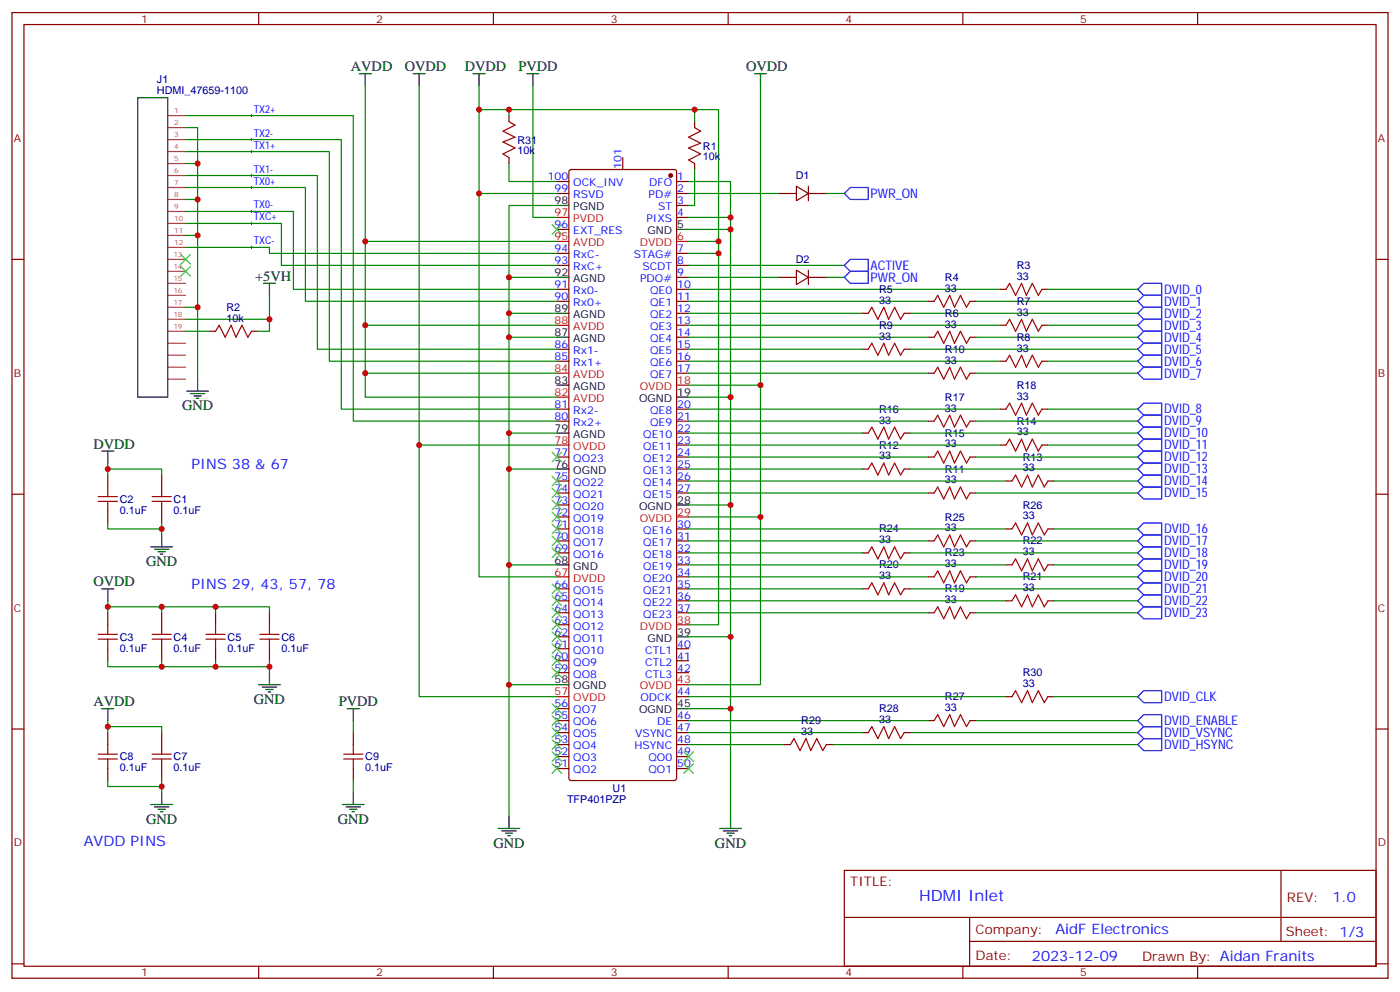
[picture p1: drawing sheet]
<svg xmlns="http://www.w3.org/2000/svg" width="412mm" height="292mm" viewBox="0 0 412 292" stroke-linecap="round" stroke-linejoin="round" font-family="sans-serif">
<g fill="none" stroke="#870000" stroke-width=".35">
<path d="M3.5 3.7h405.4v284.3h-405.4zM7.1 7.2h398.2v277.3h-398.2zM76.2 3.7v3.5M145.3 3.7v3.5M214.5 3.7v3.5M283.6 3.7v3.5M352.8 3.7v3.5M149.9 34v1.8M204.6 35.8v1.8M149.9 46.4v1.8M164 53.4h3.6M164 57h3.6"/>
<path d="M167.8 50.1l.5-.2h30.3l.5 .2 .2 .5v178.5l-.2 .5-.5 .2h-30.3l-.5-.2-.2-.5v-178.5zM183.4 46.4v3.5M199.3 53.4h3.5M199.3 57h3.5M204.6 48.2v1.7M229.3 57h5.3M234.6 54.9l3.5 2.1-3.5 2.1zM238.1 57h5.3M238.1 54.9v4.2M3.5 76.4h3.6M164 74.6h3.6M164 78.1h3.6"/>
<path d="M164 67.6h3.6M199.3 60.5h3.5M199.3 64h3.5M199.3 74.6h3.5M199.3 78.1h3.5M234.6 79.6l3.5 2.1-3.5 2.1zM238.1 79.6v4.2M405.3 76.4h3.6M61.7 97.5h1.8M74.1 97.5h1.7M164 85.2h3.6M164 88.7h3.6"/>
<path d="M199.3 81.7h3.5M199.3 85.2h3.5M199.3 88.7h3.5M199.3 92.3h3.5M199.3 95.8h3.5M199.3 99.3h3.5M229.3 81.7h5.3M238.1 81.7h5.3M254 92.3h1.8M266.3 92.3h1.8M273.4 88.7h1.8M273.4 99.3h1.8"/>
<path d="M285.8 88.7h1.7M285.8 99.3h1.7M294.6 85.2h1.7M294.6 95.8h1.7M306.9 85.2h1.8M306.9 95.8h1.8M164 102.8h3.6M164 106.4h3.6M199.3 102.8h3.5M199.3 106.4h3.5M199.3 109.9h3.5M254 102.8h1.8"/>
<path d="M266.3 102.8h1.8M273.4 109.9h1.8M285.8 109.9h1.7M294.6 106.4h1.7M306.9 106.4h1.8M31.7 139.9v3.5M47.6 139.9v3.5M164 120.5h3.6M164 124h3.6M164 134.6h3.6M199.3 120.5h3.5M199.3 124h3.5"/>
<path d="M199.3 127.5h3.5M199.3 131.1h3.5M199.3 134.6h3.5M199.3 138.1h3.5M254 127.5h1.8M254 138.1h1.8M266.3 127.5h1.8M266.3 138.1h1.8M273.4 124h1.8M273.4 134.6h1.8M285.8 124h1.7M285.8 134.6h1.7"/>
<path d="M294.6 120.5h1.7M294.6 131.1h1.7M306.9 120.5h1.8M306.9 131.1h1.8M3.5 145.5h3.6M31.7 150.5v3.5M47.6 150.5v3.5M164 141.6h3.6M164 145.2h3.6M164 155.8h3.6M164 159.3h3.6M164 152.2h3.6"/>
<path d="M164 148.7h3.6M199.3 141.6h3.5M199.3 145.2h3.5M199.3 155.8h3.5M199.3 159.3h3.5M273.4 145.2h1.8M273.4 159.3h1.8M285.8 145.2h1.7M285.8 159.3h1.7M296.3 141.6h1.8M296.3 155.8h1.8M308.7 141.6h1.7"/>
<path d="M308.7 155.8h1.7M405.3 145.5h3.6M164 162.8h3.6M164 173.4h3.6M164 176.9h3.6M199.3 162.8h3.5M199.3 166.3h3.5M199.3 169.9h3.5M199.3 173.4h3.5M199.3 176.9h3.5M254 162.8h1.8M254 173.4h1.8"/>
<path d="M266.3 162.8h1.8M266.3 173.4h1.8M273.4 169.9h1.8M285.8 169.9h1.7M296.3 166.3h1.8M296.3 176.9h1.8M308.7 166.3h1.7M308.7 176.9h1.7M31.7 180.4v3.6M31.7 191v3.6M47.6 180.4v3.6M47.6 191v3.6"/>
<path d="M63.5 180.4v3.6M63.5 191v3.6M79.4 180.4v3.6M79.4 191v3.6M164 180.4h3.6M164 191h3.6M164 194.6h3.6M164 198.1h3.6M164 187.5h3.6M164 184h3.6M199.3 180.4h3.5M199.3 191h3.5"/>
<path d="M199.3 194.6h3.5M199.3 198.1h3.5M273.4 180.4h1.8M285.8 180.4h1.7M3.5 214.7h3.6M31.7 215.7v3.6M47.6 215.7v3.6M104.1 215.7v3.6M164 212.2h3.6M164 215.7h3.6M164 219.3h3.6M164 208.7h3.6"/>
<path d="M199.3 205.1h3.5M199.3 212.2h3.5M199.3 215.7h3.5M199.3 219.3h3.5M231.1 219.3h1.7M243.4 219.3h1.8M254 215.7h1.8M266.3 215.7h1.8M273.4 212.2h1.8M285.8 212.2h1.7M296.3 205.1h1.8M308.7 205.1h1.7"/>
<path d="M405.3 214.7h3.6M31.7 226.3v3.5M47.6 226.3v3.5M104.1 226.3v3.5M164 222.8h3.6M164 226.3h3.6M199.3 222.8h3.5M199.3 226.3h3.5M248.7 256.3h156.6v28.2h-156.6zM377.3 256.3v20.9M248.7 270.1h156.5M285.6 277.2h119.6"/>
<path d="M285.6 270.1v14.2M3.5 283.8h3.6M76.2 284.5v3.5M145.3 284.5v3.5M214.5 284.5v3.5M283.6 284.5v3.5M352.8 284.5v3.5M405.3 283.8h3.6"/>
</g>
<circle cx="197.6" cy="51.7" r=".53" fill="#870000" stroke="#870000" stroke-width=".35"/>
<g fill="none" stroke="#000" stroke-width=".35">
<path d="M40.6 28.8h8.8v88.1h-8.8zM105.8 21.7h3.6M107.6 21.7v3.5M121.7 21.7h3.5M123.5 21.7v3.5M139.3 21.7h3.6M141.1 21.7v3.5M155.2 21.7h3.5M157 21.7v3.5M222.2 21.7h3.6M224 21.7v3.5M164 60.5h3.6"/>
<path d="M199.3 67.6h3.5M77.6 83.4h3.5M79.4 83.4v3.6M164 99.3h3.6M164 92.3h3.6M164 81.7h3.6M55 115.2h6.4M56.1 115.9h4.2M57.1 116.6h2.2M57.9 117.3h.7M58.2 111.7v3.5M164 113.4h3.6"/>
<path d="M199.3 116.9h3.5M30 132.8h3.5M31.7 132.8v3.5M164 138.1h3.6M164 127.5h3.6M47.6 157.5v3.5M199.3 148.7h3.5M30 173.4h3.5M31.7 173.4v3.5M44.4 161h6.4M45.5 161.7h4.2M46.6 162.5h2.1"/>
<path d="M47.3 163.2h.7M164 166.3h3.6M79.4 198.1v3.5M199.3 187.5h3.5M30 208.7h3.5M31.7 208.7v3.5M76.2 201.6h6.3M77.3 202.3h4.2M78.3 203h2.1M79 203.7h.7M102.3 208.7h3.5M104.1 208.7v3.5"/>
<path d="M164 201.6h3.6M199.3 208.7h3.5M44.4 236.9h6.4M45.5 237.6h4.2M46.6 238.3h2.1M47.3 239h.7M47.6 233.4v3.5M100.9 236.9h6.3M102 237.6h4.2M103 238.3h2.1M103.7 239h.7M104.1 233.4v3.5"/>
<path d="M146.8 243.9h6.3M147.8 244.7h4.2M148.9 245.4h2.1M149.6 246.1h.7M149.9 240.4v3.5M212 243.9h6.4M213.1 244.7h4.2M214.1 245.4h2.2M214.8 246.1h.7M215.2 240.4v3.5"/>
</g>
<g fill="none" stroke="#f00" stroke-width=".35">
<path d="M164 71.1h3.6M164 64h3.6M199.3 71.1h3.5M164 95.8h3.6M164 116.9h3.6M164 109.9h3.6M199.3 113.4h3.5M164 131.1h3.6M199.3 152.2h3.5M164 169.9h3.6M199.3 184h3.5M164 205.1h3.6"/>
<path d="M199.3 201.6h3.5"/>
</g>
<g fill="none" stroke="#008700" stroke-width=".35">
<path d="M54.7 34h49.4v90h59.9M54.7 37.6h3.5v74.1M107.6 25.2v45.9h56.4M123.5 25.2v179.9h40.5M141.1 25.2v144.7h22.9M141.1 32.3h70.6v38.8h-8.9M149.9 32.3v1.7M157 25.2v38.8h7M204.6 32.3v3.5M224 25.2v88.2h-21.2M54.7 41.1h45.8v79.4h63.5M54.7 44.6h42.3v61.8h67"/>
<path d="M54.7 51.7h38.8v51.1h70.5M54.7 55.2h35.3v33.5h74M54.7 58.7h3.5M54.7 48.2h3.5M141.1 57h22.9M149.9 48.2v5.2h14.1M202.8 53.4h12.4v10.6M202.8 57h26.5M204.6 49.9v10.6h-1.8M243.4 57h5.3M54.7 62.3h31.7v22.9h77.6M54.7 65.8h28.2v12.3h81.1"/>
<path d="M54.7 72.8h24.7v1.8h84.6M54.7 69.3h3.5M107.6 71.1v24.7h56.4M164 60.5h-14.1v21.2M202.8 67.6h12.4v49.3M202.8 64h12.4v3.6M202.8 74.6h8.9M202.8 78.1h45.9M211.7 71.1v112.9h-8.9M54.7 90.5h3.5M54.7 97.5h7M79.4 87v7h-24.7"/>
<path d="M79.4 94v3.5h-3.6M107.6 95.8v14.1h56.4M164 99.3h-14.1v28.2M164 92.3h-14.1v7M164 81.7h-14.1v10.6M202.8 81.7h26.5M202.8 85.2h91.8M202.8 88.7h70.6M202.8 92.3h51.2M202.8 99.3h70.6M202.8 95.8h91.8M243.4 81.7h5.3"/>
<path d="M268.1 92.3h67M287.5 88.7h47.6M287.5 99.3h47.6M308.7 85.2h26.4M308.7 95.8h26.4M107.6 109.9v7h56.4M202.8 116.9h12.4v31.8M202.8 106.4h91.8M202.8 102.8h51.2M202.8 109.9h70.6M224 113.4v38.8h-21.2M268.1 102.8h67"/>
<path d="M287.5 109.9h47.6M308.7 106.4h26.4M31.7 138.1h15.9v1.8M31.7 136.3v3.6M123.5 131.1h40.5M149.9 138.1h14.1M164 127.5h-14.1v38.8M202.8 131.1h91.8M202.8 138.1h51.2M202.8 134.6h70.6M202.8 127.5h51.2M202.8 124h70.6"/>
<path d="M202.8 120.5h91.8M268.1 138.1h67M268.1 127.5h67M287.5 134.6h47.6M287.5 124h47.6M308.7 131.1h26.4M308.7 120.5h26.4M31.7 154v1.8h15.9M47.6 154v3.5M202.8 148.7h12.4v38.8M202.8 145.2h70.6M202.8 141.6h93.5"/>
<path d="M202.8 159.3h70.6M202.8 155.8h93.5M224 152.2v49.4h-21.2M287.5 145.2h47.6M287.5 159.3h47.6M310.4 141.6h24.7M310.4 155.8h24.7M31.7 178.7h47.7v1.7M31.7 176.9v3.5M47.6 178.7v1.7M63.5 178.7v1.7M164 166.3h-14.1v35.3"/>
<path d="M202.8 173.4h51.2M202.8 176.9h93.5M202.8 166.3h93.5M202.8 169.9h70.6M202.8 162.8h51.2M268.1 173.4h67M268.1 162.8h67M287.5 169.9h47.6M310.4 176.9h24.7M310.4 166.3h24.7M31.7 194.6v1.7h47.7M47.6 194.6v1.7"/>
<path d="M63.5 194.6v1.7M79.4 194.6v3.5M202.8 187.5h12.4v21.2M202.8 180.4h70.6M287.5 180.4h47.6M31.7 214h15.9v1.7M31.7 212.2v3.5M104.1 212.2v3.5M164 201.6h-14.1v38.8M202.8 208.7h12.4v31.7M202.8 212.2h70.6M202.8 215.7h51.2"/>
<path d="M202.8 219.3h28.3M202.8 205.1h93.5M245.2 219.3h89.9M268.1 215.7h67M287.5 212.2h47.6M310.4 205.1h24.7M31.7 229.8v1.8h15.9M47.6 229.8v3.6M104.1 229.8v3.6"/>
</g>
<g fill="none" stroke="#00f" stroke-width=".35">
<path d="M248.7 57l1.8-1.8h5.3v3.5h-5.3zM248.7 78.1l1.8-1.7h5.3v3.5h-5.3zM248.7 81.7l1.8-1.8h5.3v3.5h-5.3zM335.1 85.2l1.8-1.8h5.3v3.6h-5.3zM335.1 88.7l1.8-1.7h5.3v3.5h-5.3zM335.1 92.3l1.8-1.8h5.3v3.5h-5.3zM335.1 95.8l1.8-1.8h5.3v3.5h-5.3zM335.1 99.3l1.8-1.8h5.3v3.6h-5.3zM335.1 102.8l1.8-1.7h5.3v3.5h-5.3zM335.1 106.4l1.8-1.8h5.3v3.5h-5.3zM335.1 109.9l1.8-1.8h5.3v3.6h-5.3zM335.1 138.1l1.8-1.8h5.3v3.6h-5.3z"/>
<path d="M335.1 134.6l1.8-1.8h5.3v3.5h-5.3zM335.1 131.1l1.8-1.8h5.3v3.5h-5.3zM335.1 127.5l1.8-1.7h5.3v3.5h-5.3zM335.1 124l1.8-1.8h5.3v3.6h-5.3zM335.1 120.5l1.8-1.8h5.3v3.5h-5.3zM335.1 145.2l1.8-1.8h5.3v3.5h-5.3zM335.1 141.6l1.8-1.7h5.3v3.5h-5.3zM335.1 155.8l1.8-1.8h5.3v3.5h-5.3zM335.1 159.3l1.8-1.8h5.3v3.5h-5.3zM335.1 162.8l1.8-1.8h5.3v3.6h-5.3zM335.1 166.3l1.8-1.7h5.3v3.5h-5.3zM335.1 169.9l1.8-1.8h5.3v3.5h-5.3z"/>
<path d="M335.1 173.4l1.8-1.8h5.3v3.6h-5.3zM335.1 176.9l1.8-1.7h5.3v3.5h-5.3zM335.1 180.4l1.8-1.7h5.3v3.5h-5.3zM335.1 205.1l1.8-1.7h5.3v3.5h-5.3zM335.1 212.2l1.8-1.8h5.3v3.6h-5.3zM335.1 215.7l1.8-1.7h5.3v3.5h-5.3zM335.1 219.3l1.8-1.8h5.3v3.5h-5.3z"/>
</g>
<g fill="none" stroke="#a10000" stroke-width=".35">
<path d="M149.9 35.8l1.8 1.1-3.5 1.7 3.5 1.8-3.5 1.4 3.5 1.8-3.5 1.7 1.7 1.1M204.6 37.6l1.8 1-3.6 1.8 3.6 1.8-3.6 1.4 3.6 1.7-3.6 1.8 1.8 1.1M63.5 97.5l1.1-1.7 1.7 3.5 1.8-3.5 1.4 3.5 1.8-3.5 1.7 3.5 1.1-1.8M255.8 92.3l1-1.8 1.8 3.5 1.7-3.5 1.5 3.5 1.7-3.5 1.8 3.5 1-1.7M275.2 88.7l1-1.7 1.8 3.5 1.8-3.5 1.4 3.5 1.7-3.5 1.8 3.5 1.1-1.8M275.2 99.3l1-1.8 1.8 3.6 1.8-3.6 1.4 3.6 1.7-3.6 1.8 3.6 1.1-1.8M296.3 85.2l1.1-1.8 1.8 3.6 1.7-3.6 1.4 3.6 1.8-3.6 1.8 3.6 1-1.8M296.3 95.8l1.1-1.8 1.8 3.5 1.7-3.5 1.4 3.5 1.8-3.5 1.8 3.5 1-1.7M255.8 102.8l1-1.7 1.8 3.5 1.7-3.5 1.5 3.5 1.7-3.5 1.8 3.5 1-1.8M275.2 109.9l1-1.8 1.8 3.6 1.8-3.6 1.4 3.6 1.7-3.6 1.8 3.6 1.1-1.8M296.3 106.4l1.1-1.8 1.8 3.5 1.7-3.5 1.4 3.5 1.8-3.5 1.8 3.5 1-1.7M255.8 138.1l1-1.8 1.8 3.6 1.7-3.6 1.5 3.6 1.7-3.6 1.8 3.6 1-1.8"/>
<path d="M255.8 127.5l1-1.7 1.8 3.5 1.7-3.5 1.5 3.5 1.7-3.5 1.8 3.5 1-1.8M275.2 124l1-1.8 1.8 3.6 1.8-3.6 1.4 3.6 1.7-3.6 1.8 3.6 1.1-1.8M275.2 134.6l1-1.8 1.8 3.5 1.8-3.5 1.4 3.5 1.7-3.5 1.8 3.5 1.1-1.7M296.3 131.1l1.1-1.8 1.8 3.5 1.7-3.5 1.4 3.5 1.8-3.5 1.8 3.5 1-1.7M296.3 120.5l1.1-1.8 1.8 3.5 1.7-3.5 1.4 3.5 1.8-3.5 1.8 3.5 1-1.7M28.9 147.6h5.7M28.9 146.2h5.7M31.7 143.4v2.8M31.7 147.6v2.9M44.8 147.6h5.6M44.8 146.2h5.6M47.6 143.4v2.8"/>
<path d="M47.6 147.6v2.9M275.2 145.2l1-1.8 1.8 3.5 1.8-3.5 1.4 3.5 1.7-3.5 1.8 3.5 1.1-1.7M275.2 159.3l1-1.8 1.8 3.5 1.8-3.5 1.4 3.5 1.7-3.5 1.8 3.5 1.1-1.7M298.1 155.8l1.1-1.8 1.7 3.5 1.8-3.5 1.4 3.5 1.8-3.5 1.7 3.5 1.1-1.7M298.1 141.6l1.1-1.7 1.7 3.5 1.8-3.5 1.4 3.5 1.8-3.5 1.7 3.5 1.1-1.8M255.8 173.4l1-1.8 1.8 3.6 1.7-3.6 1.5 3.6 1.7-3.6 1.8 3.6 1-1.8M255.8 162.8l1-1.8 1.8 3.6 1.7-3.6 1.5 3.6 1.7-3.6 1.8 3.6 1-1.8M275.2 169.9l1-1.8 1.8 3.5 1.8-3.5 1.4 3.5 1.7-3.5 1.8 3.5 1.1-1.7M298.1 176.9l1.1-1.7 1.7 3.5 1.8-3.5 1.4 3.5 1.8-3.5 1.7 3.5 1.1-1.8M298.1 166.3l1.1-1.7 1.7 3.5 1.8-3.5 1.4 3.5 1.8-3.5 1.7 3.5 1.1-1.8M28.9 188.2h5.7M28.9 186.8h5.7"/>
<path d="M31.7 184v2.8M31.7 188.2v2.8M44.8 188.2h5.6M44.8 186.8h5.6M47.6 184v2.8M47.6 188.2v2.8M60.7 188.2h5.6M60.7 186.8h5.6M63.5 184v2.8M63.5 188.2v2.8M76.6 188.2h5.6M76.6 186.8h5.6"/>
<path d="M79.4 184v2.8M79.4 188.2v2.8M275.2 180.4l1-1.7 1.8 3.5 1.8-3.5 1.4 3.5 1.7-3.5 1.8 3.5 1.1-1.8M31.7 219.3v2.8M47.6 219.3v2.8M104.1 219.3v2.8M232.8 219.3l1.1-1.8 1.8 3.5 1.7-3.5 1.4 3.5 1.8-3.5 1.8 3.5 1-1.7M255.8 215.7l1-1.7 1.8 3.5 1.7-3.5 1.5 3.5 1.7-3.5 1.8 3.5 1-1.8M275.2 212.2l1-1.8 1.8 3.6 1.8-3.6 1.4 3.6 1.7-3.6 1.8 3.6 1.1-1.8M298.1 205.1l1.1-1.7 1.7 3.5 1.8-3.5 1.4 3.5 1.8-3.5 1.7 3.5 1.1-1.8M28.9 223.5h5.7M28.9 222.1h5.7"/>
<path d="M31.7 223.5v2.8M44.8 223.5h5.6M44.8 222.1h5.6M47.6 223.5v2.8M101.2 223.5h5.7M101.2 222.1h5.7M104.1 223.5v2.8"/>
</g>
<g fill="none" stroke="#3c3" stroke-width=".35">
<path d="M53.3 75l2.8 2.8M53.3 78.5l2.8 2.8M56.1 75l-2.8 2.8M56.1 78.5l-2.8 2.8M162.6 66.1l2.9 2.9M165.5 66.1l-2.9 2.9M162.6 133.2l2.9 2.8M165.5 133.2l-2.9 2.8M162.6 140.2l2.9 2.9M162.6 143.8l2.9 2.8M162.6 147.3l2.9 2.8M162.6 150.8l2.9 2.8"/>
<path d="M162.6 154.3l2.9 2.9M162.6 157.9l2.9 2.8M165.5 140.2l-2.9 2.9M165.5 143.8l-2.9 2.8M165.5 147.3l-2.9 2.8M165.5 150.8l-2.9 2.8M165.5 154.3l-2.9 2.9M165.5 157.9l-2.9 2.8M162.6 179l2.9 2.9M162.6 175.5l2.9 2.8M162.6 172l2.9 2.8M162.6 161.4l2.9 2.8"/>
<path d="M165.5 179l-2.9 2.9M165.5 175.5l-2.9 2.8M165.5 172l-2.9 2.8M165.5 161.4l-2.9 2.8M162.6 196.7l2.9 2.8M162.6 193.1l2.9 2.9M162.6 189.6l2.9 2.8M162.6 186.1l2.9 2.8M162.6 182.6l2.9 2.8M165.5 196.7l-2.9 2.8M165.5 193.1l-2.9 2.9M165.5 189.6l-2.9 2.8"/>
<path d="M165.5 186.1l-2.9 2.8M165.5 182.6l-2.9 2.8M162.6 217.8l2.9 2.9M162.6 214.3l2.9 2.8M162.6 210.8l2.9 2.8M162.6 207.3l2.9 2.8M165.5 217.8l-2.9 2.9M165.5 214.3l-2.9 2.8M165.5 210.8l-2.9 2.8M165.5 207.3l-2.9 2.8M162.6 224.9l2.9 2.8M162.6 221.4l2.9 2.8"/>
<path d="M165.5 224.9l-2.9 2.8M165.5 221.4l-2.9 2.8M201.4 221.4l2.9 2.8M201.4 224.9l2.9 2.8M204.3 221.4l-2.9 2.8M204.3 224.9l-2.9 2.8"/>
</g>
<g fill="none" stroke="#a64a4a" stroke-width=".35">
<path d="M49.4 34h5.3M49.4 37.6h5.3M49.4 41.1h5.3M49.4 44.6h5.3M49.4 48.2h5.3M49.4 51.7h5.3M49.4 55.2h5.3M49.4 58.7h5.3M49.4 62.3h5.3M49.4 65.8h5.3M49.4 69.3h5.3M49.4 72.8h5.3"/>
<path d="M49.4 76.4h5.3M49.4 79.9h5.3M49.4 83.4h5.3M49.4 87h5.3M49.4 90.5h5.3M49.4 94h5.3M49.4 97.5h5.3M49.4 101.1h5.3M49.4 104.6h5.3M49.4 108.1h5.3M49.4 111.7h5.3"/>
</g>
<g fill="none" stroke="#000" stroke-width=".29">
<path d="M73.7 34h.7M74.1 33.7v.7M73.7 41.1h.7M73.7 44.6h.7M73.7 51.7h.7M73.7 55.2h.7M74.1 40.7v.8M74.1 44.3v.7M74.1 51.3v.7M74.1 54.9v.7M73.7 62.3h.7M73.7 65.8h.7"/>
<path d="M73.7 72.8h.7M74.1 61.9v.7M74.1 65.4v.7M74.1 72.5v.7"/>
</g>
<g fill="#c00">
<circle cx="149.9" cy="201.6" r=".88"/>
<circle cx="149.9" cy="166.3" r=".88"/>
<circle cx="149.9" cy="127.5" r=".88"/>
<circle cx="149.9" cy="99.3" r=".88"/>
<circle cx="149.9" cy="92.3" r=".88"/>
<circle cx="149.9" cy="81.7" r=".88"/>
<circle cx="215.2" cy="208.7" r=".88"/>
<circle cx="215.2" cy="187.5" r=".88"/>
<circle cx="215.2" cy="148.7" r=".88"/>
<circle cx="215.2" cy="116.9" r=".88"/>
<circle cx="141.1" cy="32.3" r=".88"/>
<circle cx="211.7" cy="71.1" r=".88"/>
<circle cx="123.5" cy="131.1" r=".88"/>
<circle cx="224" cy="113.4" r=".88"/>
<circle cx="224" cy="152.2" r=".88"/>
<circle cx="107.6" cy="71.1" r=".88"/>
<circle cx="107.6" cy="95.8" r=".88"/>
<circle cx="107.6" cy="109.9" r=".88"/>
<circle cx="211.7" cy="74.6" r=".88"/>
<circle cx="215.2" cy="67.6" r=".88"/>
<circle cx="215.2" cy="64" r=".88"/>
<circle cx="204.6" cy="32.3" r=".88"/>
<circle cx="149.9" cy="138.1" r=".88"/>
<circle cx="141.1" cy="57" r=".88"/>
<circle cx="79.4" cy="196.3" r=".88"/>
<circle cx="63.5" cy="196.3" r=".88"/>
<circle cx="47.6" cy="196.3" r=".88"/>
<circle cx="31.8" cy="178.7" r=".88"/>
<circle cx="47.6" cy="178.7" r=".88"/>
<circle cx="63.5" cy="178.7" r=".88"/>
<circle cx="31.8" cy="138.1" r=".88"/>
<circle cx="47.6" cy="155.8" r=".88"/>
<circle cx="47.6" cy="231.6" r=".88"/>
<circle cx="31.8" cy="214" r=".88"/>
<circle cx="58.2" cy="58.7" r=".88"/>
<circle cx="58.2" cy="69.3" r=".88"/>
<circle cx="58.2" cy="48.2" r=".88"/>
<circle cx="58.2" cy="90.5" r=".88"/>
<circle cx="79.4" cy="94" r=".88"/>
<circle cx="149.9" cy="32.3" r=".88"/>
</g>
<text font-size="4.6" fill="#00f" x="270.8" y="265.3">HDMI Inlet</text>
<g font-size="4.2">
<text x="103.4" y="21">AVDD</text>
<text x="119.2" y="21">OVDD</text>
<text x="136.9" y="21">DVDD</text>
<text x="152.8" y="21">PVDD</text>
<text x="219.8" y="21">OVDD</text>
<text x="75.1" y="82.7">+5VH</text>
<text x="53.6" y="120.8">GND</text>
<text x="27.5" y="132.1">DVDD</text>
<text x="43" y="166.7">GND</text>
<text x="27.5" y="172.7">OVDD</text>
<text x="27.5" y="208">AVDD</text>
<text x="74.8" y="207.3">GND</text>
<text x="99.8" y="208">PVDD</text>
<text x="43" y="242.5">GND</text>
<text x="99.5" y="242.5">GND</text>
<text x="145.3" y="249.6">GND</text>
<text x="210.6" y="249.6">GND</text>
</g>
<g font-size="4.2" fill="#00f">
<text x="56.4" y="138.1">PINS 38 &amp; 67</text>
<text x="56.4" y="173.4">PINS 29, 43, 57, 78</text>
<text x="24.7" y="249.2">AVDD PINS</text>
<text x="392.5" y="265.6">1.0</text>
<text x="310.9" y="275.1">AidF Electronics</text>
<text x="304" y="282.9">2023-12-09</text>
</g>
<g font-size="3.9" fill="#00f">
<text x="256.5" y="58.3">PWR_ON</text>
<text x="256.5" y="83">PWR_ON</text>
<text x="256.5" y="79.5">ACTIVE</text>
<text x="342.9" y="86.5">DVID_0</text>
<text x="342.9" y="90">DVID_1</text>
<text x="342.9" y="93.5">DVID_2</text>
<text x="342.9" y="97.1">DVID_3</text>
<text x="342.9" y="100.6">DVID_4</text>
<text x="342.9" y="104.1">DVID_5</text>
<text x="342.9" y="107.6">DVID_6</text>
<text x="342.9" y="111.2">DVID_7</text>
<text x="342.9" y="125.3">DVID_9</text>
<text x="342.9" y="121.8">DVID_8</text>
<text x="342.9" y="128.8">DVID_10</text>
<text x="342.9" y="135.9">DVID_12</text>
<text x="342.9" y="132.3">DVID_11</text>
<text x="342.9" y="142.9">DVID_14</text>
<text x="342.9" y="139.4">DVID_13</text>
<text x="342.9" y="146.4">DVID_15</text>
<text x="342.9" y="157.1">DVID_16</text>
<text x="342.9" y="160.6">DVID_17</text>
<text x="342.9" y="164.1">DVID_18</text>
<text x="342.9" y="167.7">DVID_19</text>
<text x="342.9" y="171.2">DVID_20</text>
<text x="342.9" y="174.7">DVID_21</text>
<text x="342.9" y="178.2">DVID_22</text>
<text x="342.9" y="181.7">DVID_23</text>
<text x="342.9" y="206.4">DVID_CLK</text>
<text x="342.9" y="213.5">DVID_ENABLE</text>
<text x="342.9" y="217">DVID_VSYNC</text>
<text x="342.9" y="220.6">DVID_HSYNC</text>
</g>
<g font-size="3.9" fill="#800">
<text x="250.5" y="260.9">TITLE:</text>
<text x="379.1" y="265.6">REV:</text>
<text x="287.4" y="275.1">Company:</text>
<text x="378.7" y="275.7">Sheet: 1/3</text>
<text x="287.4" y="282.8">Date:</text>
<text x="336.4" y="282.8">Drawn By: Aidan Franits</text>
</g>
<g font-size="3.2" fill="#800">
<text x="41.6" y="6.7">1</text>
<text x="110.8" y="6.7">2</text>
<text x="179.9" y="6.7">3</text>
<text x="249.1" y="6.7">4</text>
<text x="318.2" y="6.7">5</text>
<text x="4.1" y="41.8">A</text>
<text x="405.9" y="41.8">A</text>
<text x="4.1" y="110.9">B</text>
<text x="405.9" y="110.9">B</text>
<text x="4.1" y="180.1">C</text>
<text x="405.9" y="180.1">C</text>
<text x="4.1" y="249.2">D</text>
<text x="405.9" y="249.2">D</text>
<text x="41.6" y="287.5">1</text>
<text x="110.8" y="287.5">2</text>
<text x="179.9" y="287.5">3</text>
<text x="249.1" y="287.5">4</text>
<text x="318.2" y="287.5">5</text>
</g>
<g font-size="3.2" fill="#000080">
<text x="46.2" y="27.7">HDMI_47659-1100</text>
<text x="46.2" y="24.5">J1</text>
<text x="152.4" y="45.5">10k</text>
<text x="152.4" y="42.3">R31</text>
<text x="207.1" y="47.2">10k</text>
<text x="207.1" y="44">R1</text>
<text x="234.4" y="52.8">D1</text>
<text x="234.4" y="77.5">D2</text>
<text x="278.4" y="82.7">R4</text>
<text x="299.5" y="82.4">33</text>
<text x="299.5" y="79.2">R3</text>
<text x="258.9" y="89.4">33</text>
<text x="258.9" y="86.2">R5</text>
<text x="278.4" y="85.9">33</text>
<text x="299.5" y="89.8">R7</text>
<text x="66.7" y="94.7">10k</text>
<text x="66.7" y="91.5">R2</text>
<text x="278.4" y="93.3">R6</text>
<text x="299.5" y="93">33</text>
<text x="258.9" y="100">33</text>
<text x="258.9" y="96.8">R9</text>
<text x="278.4" y="96.5">33</text>
<text x="299.5" y="100.4">R8</text>
<text x="278.4" y="107.1">33</text>
<text x="278.4" y="103.9">R10</text>
<text x="299.5" y="103.5">33</text>
<text x="278.4" y="118">R17</text>
<text x="299.5" y="117.7">33</text>
<text x="299.5" y="114.5">R18</text>
<text x="258.9" y="124.7">33</text>
<text x="258.9" y="121.5">R16</text>
<text x="278.4" y="121.2">33</text>
<text x="299.5" y="125">R14</text>
<text x="278.4" y="131.8">33</text>
<text x="278.4" y="128.6">R15</text>
<text x="299.5" y="128.2">33</text>
<text x="258.9" y="135.3">33</text>
<text x="258.9" y="132.1">R12</text>
<text x="301.3" y="135.6">R13</text>
<text x="278.4" y="142.3">33</text>
<text x="278.4" y="139.2">R11</text>
<text x="301.3" y="138.8">33</text>
<text x="35.3" y="148.1">C2</text>
<text x="51.2" y="148.1">C1</text>
<text x="301.3" y="149.7">R26</text>
<text x="35.3" y="151.3">0.1uF</text>
<text x="51.2" y="151.3">0.1uF</text>
<text x="278.4" y="153.3">R25</text>
<text x="301.3" y="152.9">33</text>
<text x="258.9" y="160">33</text>
<text x="258.9" y="156.8">R24</text>
<text x="278.4" y="156.5">33</text>
<text x="301.3" y="160.3">R22</text>
<text x="258.9" y="167.4">R20</text>
<text x="278.4" y="167">33</text>
<text x="278.4" y="163.9">R23</text>
<text x="301.3" y="163.5">33</text>
<text x="258.9" y="170.6">33</text>
<text x="301.3" y="170.9">R21</text>
<text x="278.4" y="177.6">33</text>
<text x="278.4" y="174.4">R19</text>
<text x="301.3" y="174.1">33</text>
<text x="35.3" y="191.9">0.1uF</text>
<text x="35.3" y="188.6">C3</text>
<text x="51.2" y="191.9">0.1uF</text>
<text x="51.2" y="188.6">C4</text>
<text x="67" y="191.9">0.1uF</text>
<text x="67" y="188.6">C5</text>
<text x="82.9" y="191.9">0.1uF</text>
<text x="82.9" y="188.6">C6</text>
<text x="301.3" y="202.3">33</text>
<text x="301.3" y="199.1">R30</text>
<text x="258.9" y="209.7">R28</text>
<text x="278.4" y="209.4">33</text>
<text x="278.4" y="206.2">R27</text>
<text x="236" y="213.2">R29</text>
<text x="258.9" y="212.9">33</text>
<text x="236" y="216.4">33</text>
<text x="35.3" y="227.1">0.1uF</text>
<text x="35.3" y="223.9">C8</text>
<text x="51.2" y="227.1">0.1uF</text>
<text x="51.2" y="223.9">C7</text>
<text x="107.6" y="227.1">0.1uF</text>
<text x="107.6" y="223.9">C9</text>
<text x="180.4" y="233.1">U1</text>
<text x="167" y="236.4">TFP401PZP</text>
</g>
<g font-size="3.2" fill="#00f">
<text x="74.8" y="33.2">TX2+</text>
<text x="74.8" y="40.2">TX2-</text>
<text x="74.8" y="43.7">TX1+</text>
<text x="74.8" y="50.8">TX1-</text>
<text x="161.3" y="53.1">100</text>
<text x="183.1" y="49.7" transform="rotate(-90 183.1 49.7)">101</text>
<text x="199.5" y="53.1">1</text>
<text x="74.8" y="54.3">TX0+</text>
<text x="163.4" y="56.6">99</text>
<text x="168.9" y="58.4">RSVD</text>
<text x="168.9" y="54.9">OCK_INV</text>
<text x="191.1" y="58.4">PD#</text>
<text x="191.2" y="54.9">DFO</text>
<text x="199.5" y="56.6">2</text>
<text x="74.8" y="61.4">TX0-</text>
<text x="74.8" y="64.9">TXC+</text>
<text x="190.4" y="65.4">PIXS</text>
<text x="193.9" y="61.9">ST</text>
<text x="199.5" y="60.1">3</text>
<text x="199.5" y="63.7">4</text>
<text x="74.8" y="72">TXC-</text>
<text x="163.4" y="67.2">96</text>
<text x="168.9" y="69">EXT_RES</text>
<text x="163.4" y="77.8">93</text>
<text x="163.4" y="74.3">94</text>
<text x="168.9" y="76">RxC-</text>
<text x="186.7" y="76">STAG#</text>
<text x="199.5" y="74.3">7</text>
<text x="199.5" y="77.8">8</text>
<text x="168.9" y="79.6">RxC+</text>
<text x="188.6" y="83.1">PDO#</text>
<text x="189.2" y="79.6">SCDT</text>
<text x="199.5" y="81.3">9</text>
<text x="163.4" y="88.4">90</text>
<text x="163.4" y="84.8">91</text>
<text x="168.9" y="86.6">Rx0-</text>
<text x="191.5" y="86.6">QE0</text>
<text x="199.5" y="84.8">10</text>
<text x="199.5" y="88.4">11</text>
<text x="168.9" y="90.1">Rx0+</text>
<text x="191.5" y="90.1">QE1</text>
<text x="191.5" y="93.7">QE2</text>
<text x="199.5" y="91.9">12</text>
<text x="199.5" y="95.4">13</text>
<text x="191.5" y="97.2">QE3</text>
<text x="191.5" y="100.7">QE4</text>
<text x="199.5" y="99">14</text>
<text x="163.4" y="106">85</text>
<text x="163.4" y="102.5">86</text>
<text x="168.9" y="107.8">Rx1+</text>
<text x="168.9" y="104.2">Rx1-</text>
<text x="191.5" y="104.2">QE5</text>
<text x="191.5" y="107.8">QE6</text>
<text x="199.5" y="102.5">15</text>
<text x="199.5" y="106">16</text>
<text x="191.5" y="111.3">QE7</text>
<text x="199.5" y="109.5">17</text>
<text x="163.4" y="123.6">80</text>
<text x="163.4" y="120.1">81</text>
<text x="168.9" y="125.4">Rx2+</text>
<text x="168.9" y="121.9">Rx2-</text>
<text x="191.5" y="121.9">QE8</text>
<text x="191.5" y="125.4">QE9</text>
<text x="199.5" y="120.1">20</text>
<text x="199.5" y="123.6">21</text>
<text x="189.5" y="128.9">QE10</text>
<text x="199.5" y="127.2">22</text>
<text x="199.5" y="130.7">23</text>
<text x="163.4" y="134.2">77</text>
<text x="168.9" y="136">QO23</text>
<text x="189.5" y="132.5">QE11</text>
<text x="189.5" y="136">QE12</text>
<text x="199.5" y="134.2">24</text>
<text x="199.5" y="137.8">25</text>
<text x="163.4" y="141.3">75</text>
<text x="168.9" y="143.1">QO22</text>
<text x="189.5" y="139.5">QE13</text>
<text x="189.5" y="143.1">QE14</text>
<text x="199.5" y="141.3">26</text>
<text x="163.4" y="148.3">73</text>
<text x="163.4" y="144.8">74</text>
<text x="168.9" y="146.6">QO21</text>
<text x="189.5" y="146.6">QE15</text>
<text x="199.5" y="144.8">27</text>
<text x="163.4" y="155.4">71</text>
<text x="163.4" y="151.9">72</text>
<text x="168.9" y="153.6">QO19</text>
<text x="168.9" y="150.1">QO20</text>
<text x="199.5" y="155.4">30</text>
<text x="163.4" y="158.9">70</text>
<text x="168.9" y="160.7">QO17</text>
<text x="168.9" y="157.2">QO18</text>
<text x="189.5" y="157.2">QE16</text>
<text x="189.5" y="160.7">QE17</text>
<text x="199.5" y="158.9">31</text>
<text x="163.4" y="162.5">69</text>
<text x="168.9" y="164.2">QO16</text>
<text x="189.5" y="164.2">QE18</text>
<text x="189.5" y="167.7">QE19</text>
<text x="199.5" y="162.5">32</text>
<text x="199.5" y="166">33</text>
<text x="163.4" y="173">66</text>
<text x="189.5" y="171.3">QE20</text>
<text x="199.5" y="169.5">34</text>
<text x="199.5" y="173">35</text>
<text x="163.4" y="176.6">65</text>
<text x="168.9" y="178.3">QO14</text>
<text x="168.9" y="174.8">QO15</text>
<text x="189.5" y="174.8">QE21</text>
<text x="189.5" y="178.3">QE22</text>
<text x="199.5" y="176.6">36</text>
<text x="163.4" y="183.6">63</text>
<text x="163.4" y="180.1">64</text>
<text x="168.9" y="185.4">QO12</text>
<text x="168.9" y="181.9">QO13</text>
<text x="189.5" y="181.9">QE23</text>
<text x="199.5" y="180.1">37</text>
<text x="163.4" y="190.7">61</text>
<text x="163.4" y="187.1">62</text>
<text x="168.9" y="188.9">QO11</text>
<text x="199.5" y="190.7">40</text>
<text x="163.4" y="197.7">59</text>
<text x="163.4" y="194.2">60</text>
<text x="168.9" y="196">QO9</text>
<text x="168.9" y="192.4">QO10</text>
<text x="190.1" y="192.4">CTL1</text>
<text x="190.1" y="196">CTL2</text>
<text x="199.5" y="194.2">41</text>
<text x="199.5" y="197.7">42</text>
<text x="168.9" y="199.5">QO8</text>
<text x="190.1" y="199.5">CTL3</text>
<text x="163.4" y="208.3">56</text>
<text x="188.7" y="206.6">ODCK</text>
<text x="199.5" y="204.8">44</text>
<text x="163.4" y="215.4">54</text>
<text x="163.4" y="211.8">55</text>
<text x="168.9" y="213.6">QO6</text>
<text x="168.9" y="210.1">QO7</text>
<text x="193.6" y="213.6">DE</text>
<text x="199.5" y="211.8">46</text>
<text x="199.5" y="215.4">47</text>
<text x="163.4" y="218.9">53</text>
<text x="168.9" y="220.7">QO4</text>
<text x="168.9" y="217.1">QO5</text>
<text x="186.9" y="220.7">HSYNC</text>
<text x="187.1" y="217.1">VSYNC</text>
<text x="199.5" y="218.9">48</text>
<text x="163.4" y="226">51</text>
<text x="163.4" y="222.4">52</text>
<text x="168.9" y="227.7">QO2</text>
<text x="168.9" y="224.2">QO3</text>
<text x="191" y="224.2">QO0</text>
<text x="191" y="227.7">QO1</text>
<text x="199.5" y="222.4">49</text>
<text x="199.5" y="226">50</text>
</g>
<g font-size="3.2" fill="#f00">
<text x="163.4" y="63.7">97</text>
<text x="168.9" y="65.4">PVDD</text>
<text x="163.4" y="70.7">95</text>
<text x="199.5" y="70.7">6</text>
<text x="168.9" y="72.5">AVDD</text>
<text x="188.5" y="72.5">DVDD</text>
<text x="163.4" y="95.4">88</text>
<text x="168.9" y="97.2">AVDD</text>
<text x="163.4" y="109.5">84</text>
<text x="168.9" y="111.3">AVDD</text>
<text x="199.5" y="113.1">18</text>
<text x="163.4" y="116.6">82</text>
<text x="168.9" y="118.4">AVDD</text>
<text x="188.5" y="114.8">OVDD</text>
<text x="163.4" y="130.7">78</text>
<text x="168.9" y="132.5">OVDD</text>
<text x="188.5" y="153.6">OVDD</text>
<text x="199.5" y="151.9">29</text>
<text x="163.4" y="169.5">67</text>
<text x="168.9" y="171.3">DVDD</text>
<text x="188.5" y="185.4">DVDD</text>
<text x="199.5" y="183.6">38</text>
<text x="188.5" y="203">OVDD</text>
<text x="199.5" y="201.3">43</text>
<text x="163.4" y="204.8">57</text>
<text x="168.9" y="206.6">OVDD</text>
</g>
<g font-size="3.2">
<text x="163.4" y="60.1">98</text>
<text x="168.9" y="61.9">PGND</text>
<text x="190.7" y="69">GND</text>
<text x="199.5" y="67.2">5</text>
<text x="163.4" y="81.3">92</text>
<text x="168.9" y="83.1">AGND</text>
<text x="163.4" y="91.9">89</text>
<text x="168.9" y="93.7">AGND</text>
<text x="163.4" y="99">87</text>
<text x="168.9" y="100.7">AGND</text>
<text x="163.4" y="113.1">83</text>
<text x="168.9" y="114.8">AGND</text>
<text x="188.2" y="118.4">OGND</text>
<text x="199.5" y="116.6">19</text>
<text x="163.4" y="127.2">79</text>
<text x="168.9" y="128.9">AGND</text>
<text x="163.4" y="137.8">76</text>
<text x="168.9" y="139.5">OGND</text>
<text x="199.5" y="148.3">28</text>
<text x="188.2" y="150.1">OGND</text>
<text x="163.4" y="166">68</text>
<text x="168.9" y="167.7">GND</text>
<text x="190.7" y="188.9">GND</text>
<text x="199.5" y="187.1">39</text>
<text x="163.4" y="201.3">58</text>
<text x="168.9" y="203">OGND</text>
<text x="199.5" y="208.3">45</text>
<text x="188.2" y="210.1">OGND</text>
</g>
<g font-size="2.1" fill="#a54b4b">
<text x="51.3" y="33.3">1</text>
<text x="51.3" y="36.9">2</text>
<text x="51.3" y="40.4">3</text>
<text x="51.3" y="43.9">4</text>
<text x="51.3" y="47.5">5</text>
<text x="51.3" y="51">6</text>
<text x="51.3" y="54.5">7</text>
<text x="51.3" y="58">8</text>
<text x="51.3" y="61.6">9</text>
<text x="51.3" y="65.1">10</text>
<text x="51.3" y="68.6">11</text>
<text x="51.1" y="75.7">13</text>
<text x="51.3" y="72.2">12</text>
<text x="51.1" y="79.2">14</text>
<text x="51.1" y="82.7">15</text>
<text x="51.1" y="86.3">16</text>
<text x="51.1" y="89.8">17</text>
<text x="51.1" y="93.3">18</text>
<text x="51.1" y="96.8">19</text>
</g>
</svg>
